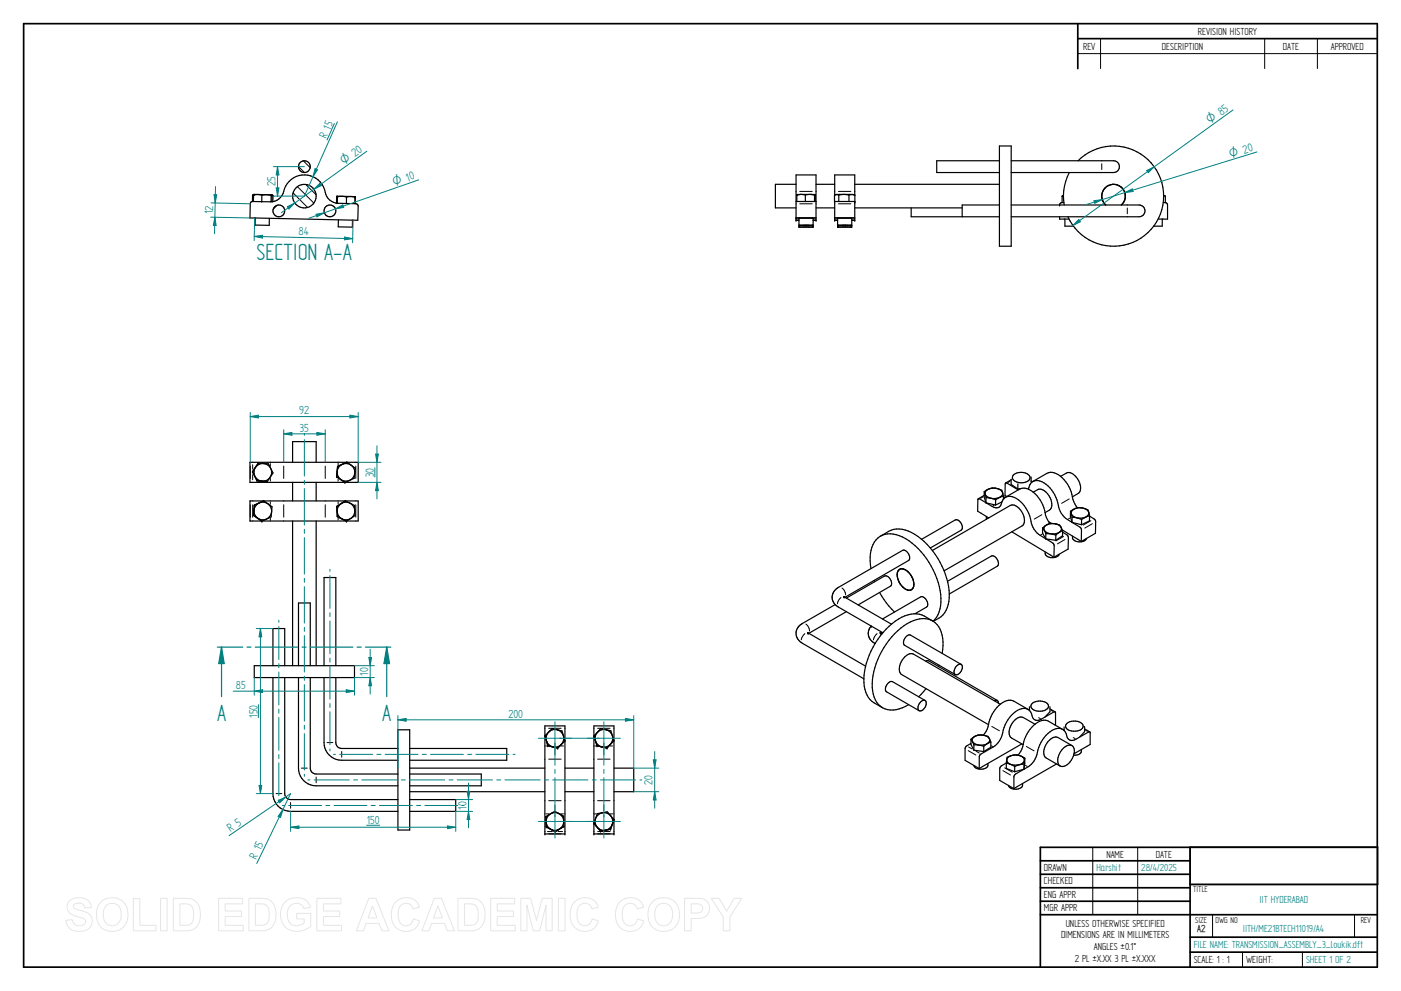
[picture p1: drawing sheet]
<svg xmlns="http://www.w3.org/2000/svg" width="594mm" height="420mm" viewBox="0 0 594 420" stroke-linecap="round" stroke-linejoin="round" font-family="sans-serif">
<g fill="none" stroke="#000" stroke-width=".72">
<path d="M10 10h574v400h-574zM457 10v19.1M457 16.4h127M504.6 359.2v50.8M584 359.2h-142.9v50.8M441.1 365h63.5M441.1 370.7h63.5M441.1 376.4h63.5M504.6 375h79.4M441.1 382.1h63.5M441.1 387.8h142.9M504.6 397.3h79.4"/>
<path d="M504.6 403.7h79.4"/>
</g>
<g fill="none" stroke="#000" stroke-width=".42">
<path d="M466.7 16.4v12.7M536.3 16.4v12.7M558.6 16.4v12.7M457 22.7h127M467.2 69.4v2.5M339.1 81.2h5.3M339.1 86.4h5.3M355.5 81.2h5.3M355.5 86.4h5.3M478 88.2v2.4M106.1 197.6v5.3M107.1 197v1.9"/>
<path d="M114.6 196.6v1.1M120.3 197.6v5.3M137.9 197.6v5.3M143.4 196.4v.8M150.9 197.6v5.3M106.1 214v5.3M107.1 201.3v2.1M107.1 214v5.3M114.6 202.8v1.1M114.6 212.9v.9M114.6 219.7v.8M120.3 214v5.3"/>
<path d="M137.9 214v5.3M143.4 203v1M143.4 212.9v.9M143.4 219.6v.8M150.9 214v5.3M416.8 210.7l-.9 .5M421.5 214.2l-.5 .3M428.3 204l-.9 .6M436.7 205.4l-.1 .1M441.8 218.2l-3.2 1.9M453.4 211.5l-3.2 1.9M453.7 219.7l-.7 .3"/>
<path d="M441.9 226.4l-.5 .4M451 227.5l-3.2 1.8M451.6 228.7l-3.2 1.9M462.6 220.8l-3.3 1.8M463.2 222l-3.2 1.9M356.6 253.4l-1 1.2-.5 1.4M357 249.3l1.1 1.3 .5 1.2M358.6 251.8h.1M341.3 268.7l-1 1.2-.5 1.4M341.7 264.6l1.2 1.3 .3 1.2M343.2 267.1h.1M371.9 268.7l-1 1.2-.5 1.4"/>
<path d="M373.8 268.1l-.2 .3M138.7 314.8h2.4M144.9 318.6v2.5M231.5 316.3h.9M232.7 308.8h5.2M237.9 316.3h1.1M252.3 316.3h.7M253.4 308.8h5.3M258.7 316.3h1.1M410.6 318.3l3.2 1.8M410.7 316.7l1.5 .8M413.8 318.5l1.4 .8"/>
<path d="M420.4 316.2l.5 .3M420.5 308l3.3 1.8M435.2 316.5l3.3 1.8M440.4 304.2l.7 .5M445.6 301.1l.8 .5M455.1 312.7l.8 .4M460.3 309.6l.8 .4M117 336.5h2.5M127.8 325.7h2.5M134.1 329.4v2.5M232.7 339.5h5.2M232.7 321.9h5.2"/>
<path d="M253.4 339.5h5.3M253.4 321.9h5.3M425.3 326.7l3.2 1.9M426 325.5l3.3 1.9M434.8 324.5l.7 .4M123.2 340.2v2.5M231.6 345.1h1.2M232.1 352.6h2.1M232.7 353.5h5.2M236.6 352.6h1.9M237.8 345.1h1.1M252.2 345.1h.7"/>
<path d="M253.4 353.5h5.3M253.4 352.6h5.3M258.8 345.1h1M463.4 359.2v28.6M482.4 359.2v28.6M514.2 387.9v9.4M574.4 387.9v9.4M526.9 403.7v6.3M552.3 403.7v6.3"/>
</g>
<g fill="none" stroke="#000" stroke-width=".51">
<path d="M337.6 78.1h-8.8v10h8.8M346 78.1h7.9M362.5 78.1h61.3M423.8 61.9h5v42.5h-5zM423.8 68.2h-26.6v5h26.6M428.8 68.2h43.4a2.5 2.5 0 0 1 2.5 2.5 2.5 2.5 0 0 1-2.5 2.5h-43.4M453.4 73.2a22.3 22.3 0 0 0-2.5 9.7M457.2 68.2a21.2 21.2 0 0 1 31.7 1.8 21.2 21.2 0 0 1-5.7 31.3 21.2 21.2 0 0 1-30.4-9.4M337.6 85.4h8.4M337.6 92.4h8.4M337.9 82.8v2.6M338 82.6l-.1 .2"/>
<path d="M338.8 93.3h-1.2v-19.1h8.4v19.1h-1.2M339.1 95.5h5.4M339.1 96.2h5.4M339.1 96.2l-.3 .1v-3.8h5.7h.3v3.8l-.3-.1M339.1 95.5h-.3M339.1 96.3h5.4M341.5 82.7l1.9-.3 2 .3M341.5 82.7v2.7M341.5 82.7l-1.8-.3-1.8 .4M344.5 95.5h.3M345.4 82.7v2.7M345.4 82.5h-7.4"/>
<path d="M345.4 82.5h.1M345.5 82.6l-.1 .1M345.6 82.6l.1 2.8M346 88.1h7.9M353.9 82.8v-8.6h8.6v19.1h-1.3M353.9 92.4h8.6M354.2 82.6l6.3-.2 2 .4-1.2-.3-1.3 .2M355.6 96.3h5.2M355.6 96.2l-.4 .1v-3.8h5.6h.4v3.8l-.4-.1M355.6 96.2h5.2M355.6 95.5h5.2M355.6 95.5h-.4"/>
<path d="M355.7 82.7l2.1-.3 2.2 .3M355.7 82.7l-.9-.2-.9 .3v2.7M355.7 82.7v2.7M360 82.7v2.7M360.8 95.5h.4M362.5 88.1h45.5M362.5 85.4h-8.6v7.9h1.3M386.4 88.1v3.8h37.4M423.8 86.9h-15.8v5M428.8 86.9h54.2a2.5 2.5 0 0 1 2.5 2.5 2.5 2.5 0 0 1-2.5 2.5h-54.2M449.3 91.9v1h4M450.3 85.9l-.7 .3-.3 .7"/>
<path d="M450.3 85.9h.8M450.4 83.2v2.7M450.6 83l-.2 .2M450.9 82.9l.4 4M450.9 82.9h-.2M451 83l-.6 .2M451.6 92.9v3h3.6M475.5 86.9a5 5 0 0 0 .3-7.2 5 5 0 0 0-7.2 0 5 5 0 0 0 .3 7.2M492.8 92.9v3h-3.6M493.3 85.9h.9M493.4 82.9l.8 .2zM494.1 85.9l.7 .3 .3 .7v6h-4"/>
<path d="M494.2 83.1v2.8M107.1 200l2.4-3.6 4.3 .2 2 3.9-2.4 3.6M107.1 200l1.9 3.9M124.1 196v-8.8h10v8.8M143.1 197.7l-.4 4.4M143.1 197.7l4-1.7h4.8v8.5h-5.5M143.1 197.7h.1M143.2 197.7l-.5 4.4M143.2 197.7l3.9-1.7 3.6 2.5-.5 4.3-3.9 1.8-3.6-2.5M146.9 196h-40.9v8.5h40.1M107.4 218.5l3.6 2.5M107.4 218.5h.1"/>
<path d="M107.5 218.5l3.5 2.5M107.8 214.2l-.4 4.3M107.8 214.2l4-1.9 3.6 2.5-.4 4.4-4 1.8M107.8 214.2l-.3 4.3M109 203.9l4.3 .2M109 203.9h.1M109 203.9l1.7 .1M110.7 204l2.7 .1M111.6 212.4h-5.6v8.5h4.9M124.1 204.5v7.9M134.1 204.5v7.9M142.8 214.7l.2 4.3"/>
<path d="M142.8 214.7l.3 4.3M143 219h.1M143 219l3.9 2M143.1 219l3.8 2M146.4 212.3l-3.6 2.4M146.5 212.3l-3.7 2.4M146.5 212.3h-34.7M146.5 212.3l3.8 2 .3 4.3-3.7 2.4M146.6 212.4h5.3v8.5h-4.8M414.9 211.5l3.1 1.6M414.9 211.5l-.3 5.2 4.7 2.9M417.4 208.4l-.1 2.3 .8 2.5"/>
<path d="M417.4 208.4l.7 2.6M417.4 210l-2.5 1.5M418.1 213.2l4 .9M418.1 211l1.4 .1M418.1 211v2.2M418.2 218.9l.1 1.2M418.4 207.8l-1 .6M418.4 207.8a1.81 1.81 0 0 0-.6 2 1.81 1.81 0 0 0 1.7 1.2M419.5 211.1l2.7 .8M422.2 211.9l-.1 2.2M423.4 207.3l-2.3-.3-2.7 .8M423.4 207.3a1.91 1.91 0 0 1 1.8 2 1.91 1.91 0 0 1-1.9 1.8l-2.3 .3-1.5-.4"/>
<path d="M423.5 207.3l1.3 .5 .7 2.5M423.5 207.3a5.2 5.2 0 0 0-5.1 .5M424.9 212.8l-2.8 1.3M425.5 210.3v1.4M425.5 210.3l-3.3 1.6M425.5 210.5l.7 .4M426.3 210.9l-1.4 1.7a2.55 2.55 0 0 1-1.4 2.5 2.55 2.55 0 0 1-2.8-.4l-2.5-1.5M426.3 210.9a5.7 5.7 0 0 1 6.5 1.8 17 17 0 0 1 4.8 10l1.5 2.5a11.2 11.2 0 0 0 4.3 3.2M426.4 210.8l6-3.5a7 7 0 0 1 7.9 3.7 19.2 19.2 0 0 1 3.4 8.3l1 1.9M426.5 204.8l5.3 2.9M426.5 204.8l-.3 5.3 .7 .4M428.8 203.2l-.1 2.2 2.9 1.9"/>
<path d="M428.8 203.4l-2.3 1.4M430 201.1a5 5 0 0 1 6.7 1 2.7 2.7 0 0 1-3.3 2.6 3.4 3.4 0 0 1-4.1-2.3zM431.6 205.1v2.2M432.8 207.2l-1.2 .1M437.3 202.3l-.1 2.1M437.3 203.9l.5 .4M437.9 204.2l-1 1-.8 2.2M437.9 204.2a5.7 5.7 0 0 1 6.4 1.8 17.7 17.7 0 0 1 4.9 10l2.1 3.2 3.2 2.2M438 204.1l6-3.4a6.1 6.1 0 0 1 7.2 2.7 17.4 17.4 0 0 1 4.1 9.2l1.6 2.7M438.1 208.7a3.7 3.7 0 0 1 6.1 .6 5.2 5.2 0 0 1 .8 7l-1.9 1M449.7 202l2.5-1.4a4.1 4.1 0 0 1 4.7 2.4 4.8 4.8 0 0 1 .3 6.2l-2.5 1.5M453.9 216.7l.7 2.6"/>
<path d="M453.9 216.7v2.2l.7 2.6M453.9 216.7a5.9 5.9 0 0 1 7.4-.5l.7 2.5M454.6 219.3l4 1M454.6 219.3v2.2M454.9 216.2a5 5 0 0 1 6.7 .9 2.71 2.71 0 0 1-3.3 2.6 3.5 3.5 0 0 1-4.1-2.3zM462 218.8l2.4 1.7 .1 5.6-6 3.5M462 218.7v2.2l-3.4 1.6M462 218.7l-3.4 1.6M111.2 220.9h35.5M124.1 220.9v61.3M134.1 220.9v61.3M373.4 227.3a10.8 10.8 0 0 1 9.2-2.9 26.1 26.1 0 0 1 16 14 25 25 0 0 1 3.1 19.2l-.5 1.1a9.5 9.5 0 0 1-5.4 4.7"/>
<path d="M390.8 228.6l14.3-8.2a2.9 2.9 0 0 1 2.5 4.4l-13.1 7.5M395.3 233.4l33.1-19.1a4.2 4.2 0 0 1 4.7 2.5 4.9 4.9 0 0 1 .3 6.2l-33.1 19M429 225.5l17.9 10.8M442.1 223.8v2.2l1.3 2.5M442.1 223.8a5 5 0 0 1 7.9 0 2.7 2.7 0 0 1-3.3 2.6l-2.2-.3-1.6-1.1M442.1 223.8l.8 1.2M442.9 225l.6 1.3M443.2 234a2.67 2.67 0 0 0 3.8 2.4l1.6-.7 .6-.7M443.4 228.5l4.3 .6M443.5 226.3l4.2 .6M443.5 226.3l-.1 2.2M443.6 228.5l3.2 2.2 .1 5.6"/>
<path d="M444.7 221.2l.6 .8M444.7 221.2l1.3 .8a2.65 2.65 0 0 0-3.3 2.6l.2 .4M446.4 222l2.8 .5 1.4 2.5M447.7 226.9v2.2M450.5 224.7l8 4.9M450.6 225.6l2 1.3 .4 .7-.1 5.2-6 3.5M450.6 225l-.1 2.2-2.8 1.9M450.6 225l-2.9 1.9M454.6 221.5l4 1M454.7 221.5l3.7 2.5 .1 5.6M454.8 227.3a2.46 2.46 0 0 0 3.1 2.4l1.9-.4 .9-1M458.6 220.3v2.2"/>
<path d="M354.2 256.3l-13.9 8a4.6 4.6 0 0 0-2.7 4.2 4.6 4.6 0 0 0 2.7 4.3l26 15M357.9 253l20.1 11.6M358.3 253.2l26.9-15.5a2.88 2.88 0 0 0-2.5-4.4l-27.1 15.7a4.6 4.6 0 0 0-2.8 4.2 4.6 4.6 0 0 0 2.8 4.2l18.7 10.9M358.9 259.3l-15.9 9.2M358.9 253.6l16.2-9.4a2.88 2.88 0 0 1 2.5 4.3l-13.7 8M369.3 241.1a13.8 13.8 0 0 1 3-13 9.9 9.9 0 0 1 11.7 .3 33.1 33.1 0 0 1 15 26.9l-.4 2.8a9.6 9.6 0 0 1-2.9 5.3M370.7 246.1l.2 .5M373 251.2l2.9 4.5 3.4 3.8M381.1 241.7a3.2 3.2 0 0 1 4.6 1.4 5.8 5.8 0 0 1 1.2 6.6 3.2 3.2 0 0 1-4.6-1.4 5.8 5.8 0 0 1-1.2-6.6zM401.8 246.5l18.6-10.7a2.88 2.88 0 0 1 2.5 4.3l-20.4 11.7M342.5 268.2l24.6 14.2M369.4 265.5a4.5 4.5 0 0 0 1.7 7.3"/>
<path d="M373.1 268.2l.2 .2M373.4 268.4l.6 .3M374.2 268.2l-.6 .3M388 260.2l4.9-2.8a2.88 2.88 0 0 0-2.5-4.3l-16.2 9.3M395.5 263.3a10.9 10.9 0 0 0-9.2-2.9 25.8 25.8 0 0 0-16.1 13.9 25 25 0 0 0-3 19.2 10.8 10.8 0 0 0 7 6.6M399.5 277a13.8 13.8 0 0 0-3-13 10 10 0 0 0-11.8 .4 33 33 0 0 0-14.8 27 10.2 10.2 0 0 0 4.3 8.7M107.8 282.2h42.5v5.1h-42.5zM115.7 287.3v49.2a7.5 7.5 0 0 0 7.5 7.5h45.5M120.7 282.2v-15.7h-5v15.7M120.7 287.3v49.2a2.61 2.61 0 0 0 2.5 2.5h45.5M126.6 282.2v-26.5h5v26.5M126.6 287.3v38.4a7.5 7.5 0 0 0 7.5 7.5h34.6"/>
<path d="M131.6 287.3v38.4a2.46 2.46 0 0 0 2.5 2.5h34.6M137.4 287.3v27.5a7.5 7.5 0 0 0 7.5 7.5h23.8M142.4 282.2v-37.3h-5v37.3M142.4 287.3v27.5a2.46 2.46 0 0 0 2.5 2.5h23.8M385.3 298.7a11.1 11.1 0 0 1-11.1 1.4M392.3 297a2.9 2.9 0 0 1-2.5 4.3M392.3 297a2.92 2.92 0 0 0-2.5 4.3M392.3 297l-13.8-8a2.88 2.88 0 0 0-2.5 4.3l13.8 8M392.5 280.3l1.3-.1 29.1 16.8M392.7 291.9l-3.2 3.5M398.2 282l-.2 .6M407.6 281.7a2.88 2.88 0 0 1-2.5 4.3"/>
<path d="M407.6 281.7a2.88 2.88 0 0 0-2.5 4.3M407.6 281.7l-21.5-12.4a2.88 2.88 0 0 0-2.5 4.3l21.5 12.4M422.9 297l.5 1.2M422.9 297l-1.3 .1M424.2 298.6l-36.9-21.3a4.2 4.2 0 0 0-4.7 2.5 4.9 4.9 0 0 0-.3 6.2l36.9 21.3M436.5 299.6v1.6M437.8 298.1a5 5 0 0 1 6.7 .9 2.69 2.69 0 0 1-3.2 2.5 3.5 3.5 0 0 1-4.2-2.1zM445.2 299.6v2.2l-2.1 2.2M168.7 309.4h5v42.5h-5zM173.7 317.3h41.2v5h-41.2M231 307.8h8.6v45.8l-8.6-.1zM232.3 316.1l4.2 1.1"/>
<path d="M232.3 316.1l1.8 .5M232.8 310.2a3.8 3.8 0 0 0 1.3 6.4M232.8 310.2l-1.7 1.8 1.2 4.1M234.1 316.6l.8 .1M234.4 316.7l.5 .1M234.9 316.8l1.6 .4M236.5 309.5l1.8 .4 1.2 4.2M236.5 309.5a3.8 3.8 0 0 1 1.3 6.3M236.5 309.5a3.8 3.8 0 0 0-3.7 .7M236.5 309.5l-.3-.1a2.3 2.3 0 0 0-3.4 .8M237.8 315.8l-1.3 1.4M237.8 315.8a3.5 3.5 0 0 1-2.9 .9"/>
<path d="M239.5 314.1l-3 3.1M239.5 314.1l-1.7 1.7M251.8 307.8h8.5v45.8l-8.5-.1zM253.1 316.2l4.3 1M253.1 316.2l.6 .1M254.2 316.4l2.6 .6M260.3 314l-2.9 3.2M260.3 314l-1.3-4.2-2.6-.6a2.05 2.05 0 0 0-2.9 1.1l-1.6 1.8 1.2 4.1M411.7 313.4v2.2l1.3 2.5M411.7 313.4l1.3 2.4M411.7 315.2l-2 1.2-.4 .7-.1 5.3 6 3.4M413 315.8l4.1 .6"/>
<path d="M413 318.1l4.1 .5M413 315.8v2.3M415.5 311.6a2.69 2.69 0 0 0-3.2 2.6 4.8 4.8 0 0 0 7.3 0 2.69 2.69 0 0 0-3.3-2.6 5.7 5.7 0 0 0-4.6 1.8M416.1 311.6l2.8 .6 1.3 2.4M417.1 316.4v2.2M419.2 307.2l-.6 1.9-1.7 2.6M420.2 314.6l-3.1 1.8M420.2 314.6v2.2l-3.1 1.8M433.3 315.4l-18.1 10.4M433.9 315.7l-.6 1.9-1.6 2.6M435.9 300.7l-6-3.4a6.1 6.1 0 0 0-7.1 2.6l-2.1 2.9-1.5 4.4M436.5 300.9l-.2 .1"/>
<path d="M438.9 307l-5-2.8a5.1 5.1 0 0 0-5.6 4.2l-.4 2.4 .6 1.7 5.4 3.2M445.2 300.5l2.2 1.3M447.4 301.8l.2 5.4-.3 .1M447.4 301.8l-5.8 3.1a2.54 2.54 0 0 1-2.9 .3 2.54 2.54 0 0 1-1.3-2.6 3.7 3.7 0 0 0-6-1.4 16 16 0 0 0-6.7 11.2l-.9 1.7-1.9 2.1-6.4 4-.3 5.6M450.6 309.2l-6-3.4a5.6 5.6 0 0 0-6.3 1.8 14.9 14.9 0 0 0-4.4 8.1M451.2 308.2v1.5M451.2 309.4l-.2 .1M452.5 306.6a5 5 0 0 1 6.7 .8 2.64 2.64 0 0 1-3.2 2.6 3.4 3.4 0 0 1-4.2-2.1zM454.5 316.1a5.1 5.1 0 0 1-.7 6.9l-1.9 1.6-1.3 .4-1.1-.2M454.5 316.1l-5.9-3.4a4.2 4.2 0 0 0-4.7 2.5 4.8 4.8 0 0 0-.3 6.2l5.9 3.4M454.5 316.1a4.5 4.5 0 0 0-5.2 3.3 4.2 4.2 0 0 0 .2 5.4M458.5 317.8a2.47 2.47 0 0 1-3.2 2.4"/>
<path d="M459.9 309l2.2 1.3M459.9 308v2.2l-2 2.2M462.1 310.3l.2 5.3-6.9 4M462.1 310.3l-5.8 3.1a2.54 2.54 0 0 1-2.9 .3 2.54 2.54 0 0 1-1.3-2.6 3.7 3.7 0 0 0-6-1.4 16 16 0 0 0-6.7 11.2l-2.1 3.2-3.1 2M173.7 328.2h30.4v5h-30.4M173.7 339h19.5v5h-19.5M173.7 325.7h57.3M173.7 335.7h57.3M239.6 325.7h12.2M239.6 335.7h12.2M260.3 325.7h8.4v10h-8.4M418.9 323.7a2.45 2.45 0 0 1-3.2 2.4l-1.9-.5-.8-1.1"/>
<path d="M426.7 323.6l2.5 .7 1.1 .7M426.7 323.5l-2.1 1.2-.6 .9-.1 5.3 6 3.4M426.7 323.6v2.2l3.6 1.4M427.6 321a5.1 5.1 0 0 1 6.7 .8 2.64 2.64 0 0 1-3.3 2.6 3.4 3.4 0 0 1-4.1-2.1zM430.3 325v2.2M433.6 332.2a2.45 2.45 0 0 1-3.2 2.4l-1.9-.5-.9-1.1M434.2 326.1l-4.1 2.6-.2 5.6M434.2 326.1l-3.9 1.1M434.2 323.9v2.2M434.2 323.9l-3.9 1.1M434.5 321.4l-.3 4.7M434.5 321.4l-.3 2.5"/>
<path d="M434.5 321.4a6.2 6.2 0 0 0-7.4-.3l-.4 2.5M448 323.9l-18.1 10.4M232.1 350.8l3.3 1.8M237.1 345l-1-.5a1.19 1.19 0 0 0-2 .2l-2.6 1.5 .1 4.4 3.8 2M237.1 345l1.9 1 .1 4.4M239.1 350.4l-3.7 2.2M251.8 349.1l2.8 3.3M251.8 349.1l1.8 2.1M253.6 351.2l1 1.2M253.6 351.1a3.7 3.7 0 0 0 3.7 .8M255.7 344.6l-2.4 .4-1.5 4.1M255.7 344.6l.8-.2a1.05 1.05 0 0 1 1.7 .6l.4 .4"/>
<path d="M255.7 344.6a3.7 3.7 0 0 1 2.9 .9M255.7 344.6a3.7 3.7 0 0 0-3.2 2.5 3.7 3.7 0 0 0 1.1 4M257.3 351.9l-2.7 .5M258.6 345.4l1.7 2.1-1.4 4.1M258.6 345.5l.5 .6a3.8 3.8 0 0 1 .7 3M258.9 351.6l-4.3 .8M258.9 351.6l-1.6 .3M259.5 349.8a3.7 3.7 0 0 1-2.2 2.1M504.6 359.1h79.6v15.9h-79.6z"/>
<circle cx="111.4" cy="216.6" r="3.8"/>
<circle cx="111.4" cy="200.3" r="3.8"/>
<circle cx="146.7" cy="216.6" r="3.8"/>
<circle cx="146.7" cy="200.3" r="3.8"/>
<circle cx="256.1" cy="313" r="3.7"/>
<circle cx="235.3" cy="348.3" r="3.7"/>
</g>
<g fill="#000">
<circle cx="337.6" cy="92.4" r=".25"/>
<circle cx="337.6" cy="93.4" r=".25"/>
<circle cx="338" cy="82.6" r=".25"/>
<circle cx="338" cy="82.5" r=".25"/>
<circle cx="345.5" cy="82.5" r=".25"/>
<circle cx="345.6" cy="82.6" r=".25"/>
<circle cx="346" cy="93.4" r=".25"/>
<circle cx="353.9" cy="93.4" r=".25"/>
<circle cx="353.9" cy="92.4" r=".25"/>
<circle cx="362.5" cy="93.4" r=".25"/>
<circle cx="362.5" cy="85.5" r=".25"/>
<circle cx="449.3" cy="86.9" r=".25"/>
<circle cx="450.6" cy="83" r=".25"/>
<circle cx="450.7" cy="83" r=".25"/>
<circle cx="107.1" cy="200" r=".25"/>
<circle cx="109.5" cy="196.4" r=".25"/>
<circle cx="113.4" cy="204.1" r=".25"/>
<circle cx="142.7" cy="202.1" r=".25"/>
<circle cx="142.8" cy="214.7" r=".25"/>
<circle cx="146.3" cy="204.6" r=".25"/>
<circle cx="111" cy="221" r=".25"/>
<circle cx="146.9" cy="221" r=".25"/>
<circle cx="357.8" cy="252.9" r=".25"/>
<circle cx="357.9" cy="253" r=".25"/>
<circle cx="358" cy="253.1" r=".25"/>
<circle cx="342.5" cy="268.2" r=".25"/>
<circle cx="342.6" cy="268.4" r=".25"/>
<circle cx="342.8" cy="268.4" r=".25"/>
<circle cx="369.4" cy="265.5" r=".25"/>
<circle cx="369.4" cy="265.4" r=".25"/>
<circle cx="373.1" cy="268.2" r=".25"/>
<circle cx="373.3" cy="268.4" r=".25"/>
<circle cx="373.4" cy="268.4" r=".25"/>
<circle cx="231.1" cy="312" r=".25"/>
<circle cx="232.3" cy="316.1" r=".25"/>
<circle cx="236.5" cy="317.2" r=".25"/>
<circle cx="239.5" cy="314.1" r=".25"/>
<circle cx="251.9" cy="312.1" r=".25"/>
<circle cx="253.1" cy="316.2" r=".25"/>
<circle cx="257.4" cy="317.2" r=".25"/>
<circle cx="260.3" cy="314" r=".25"/>
<circle cx="231" cy="353.6" r=".25"/>
<circle cx="231.5" cy="346.2" r=".25"/>
<circle cx="231.6" cy="350.6" r=".25"/>
<circle cx="235.4" cy="352.6" r=".25"/>
<circle cx="239.1" cy="350.4" r=".25"/>
<circle cx="239.6" cy="353.6" r=".25"/>
<circle cx="251.8" cy="349.1" r=".25"/>
<circle cx="251.8" cy="353.6" r=".25"/>
<circle cx="254.6" cy="352.4" r=".25"/>
<circle cx="258.9" cy="351.6" r=".25"/>
<circle cx="260.3" cy="353.6" r=".25"/>
<circle cx="260.3" cy="347.5" r=".25"/>
</g>
<g fill="none" stroke="#008080" stroke-width=".42">
<path d="M129.1 183.8v.8M129.1 186.4v15.4M129.1 203.7v1.7M129.1 207.1v15.5M129.1 224.4v1.7M129.1 227.9v15.5M129.1 245.2v1.7M129.1 248.7v15.5M139.9 241.3v.9M139.9 244v14M139.9 259.8v1.7M118.2 263v.9"/>
<path d="M118.2 265.6v14M129.1 266v1.7M129.1 269.5v15.4M139.9 263.3v13.9M139.9 279v1.7M118.2 281.4v1.7M118.2 284.9v14M129.1 286.7v1.8M129.1 290.2v15.5M139.9 282.5v14M139.9 298.2v1.8M118.2 300.7v1.6"/>
<path d="M118.2 304.2v13.9M118.2 319.9v1.7M129.1 307.5v1.7M129.1 311v15.5M139.9 301.8v13.9M139.9 317.5v.8M141.4 319.8h.9M144.1 319.8h13.9M159.8 319.8h1.7M163.3 319.8h14M179.1 319.8h1.7M182.6 319.8h13.9"/>
<path d="M198.3 319.8h1.7M201.8 319.8h14M217.5 319.8h.9M228.3 313h34.8M235.3 306v18.4M256.1 306v18.4M118.2 323.4v14M118.2 339.1v.9M129.1 328.3v.8M130.5 330.7h.9M133.2 330.7h14.9M149.9 330.7h1.7"/>
<path d="M153.4 330.7h15M170.2 330.7h1.7M173.6 330.7h15M190.4 330.7h1.7M193.9 330.7h14.9M210.6 330.7h1.7M214.1 330.7h15M230.9 330.7h1.7M234.4 330.7h14.9M235.3 326.2v1.7M235.3 329.7v25.6M251.1 330.7h1.7"/>
<path d="M254.6 330.7h14.9M256.1 326.2v1.7M256.1 329.7v25.6M271.4 330.7h.8M119.8 341.5h.8M122.4 341.5h13.9M138.2 341.5h1.7M141.6 341.5h14M157.4 341.5h1.7M160.9 341.5h14M176.7 341.5h1.7M180.2 341.5h13.9"/>
<path d="M195.9 341.5h.9M228.3 348.3h34.8"/>
</g>
<path d="M102.9 274.4h-9v21M104.7 274.4h1.7M108.2 274.4h18.1M128.1 274.4h1.7M131.6 274.4h18M151.4 274.4h1.8M154.9 274.4h9.1" fill="none" stroke="#008080" stroke-width=".51"/>
<path d="M93.9 274.4l1.2 6.9h-2.4z" fill="#008080"/>
<path d="M93.9 274.4l1.2 6.9h-2.4zM164 274.4v21" fill="none" stroke="#008080" stroke-width=".51"/>
<path d="M164 274.4l1.2 6.9h-2.4z" fill="#008080"/>
<path d="M92.2 274.4h1.7M164 274.4h1.7M164 274.4l1.2 6.9h-2.4z" fill="none" stroke="#008080" stroke-width=".51"/>
<path d="M126.1 79.1l7 7M126.6 70.6l2.5 2.6M128.6 68.2l2.9 2.9M129.6 78.2l4.4 4.3M117.5 87l-1.6 1.7M124.3 81.8l6.1 6.2" fill="none" stroke="#000" stroke-width=".42"/>
<g fill="none" stroke="#000" stroke-width=".51">
<path d="M107.1 85.4l-.7 .3-.3 .7-.1 6 45.7 1 .2-6-.3-.7-.7-.3-3.9-.1M107.1 85.4l8.5 .1M107.5 82.7l.1-.2-.5 .2v2.7M107.5 82.7l-.1 2.7M107.5 82.7l1.8-.2 1.7 .3M108.2 92.5v2.9l6 .1v-2.9M111 82.8v2.7M111 82.8l2-.3 2 .3M115 82.8l-.1 2.8M115 82.8h.1M115.1 82.7l-.1 .1M115.2 82.6h-7.9"/>
<path d="M115.2 82.6l.6 .3M115.2 82.6l.1 3M115.3 82.7l.5 .2M115.6 85.5a6.2 6.2 0 0 0 5-5.5 9.1 9.1 0 0 1 9.8-5.8 9.1 9.1 0 0 1 7.8 8.3 5.7 5.7 0 0 0 5.2 3.7l3.6 .1M115.8 82.9l-.1 2.6M142.7 83.5v2.6M142.8 83.5v2.6M142.8 83.4l-.1 .1M142.9 83.4l-.1 .1M143 83.3l.1 .2M143.1 83.5l1.9-.3 1.9 .4M143.1 83.5l-.1 2.7"/>
<path d="M143.5 93.2l-.1 3 6 .1 .1-3M146.9 83.6v2.7M150.4 83.4l-7.7 .1M150.6 83.5v2.9v-2.7l-1.8-.4-1.9 .3"/>
<circle cx="129.1" cy="70.7" r="2.5"/>
<circle cx="118.2" cy="89.4" r="2.49"/>
<circle cx="129.1" cy="83.2" r="5"/>
<circle cx="139.9" cy="89.4" r="2.5"/>
</g>
<g fill="#000">
<circle cx="107.6" cy="82.5" r=".25"/>
<circle cx="107.7" cy="82.4" r=".25"/>
<circle cx="115.1" cy="82.6" r=".25"/>
<circle cx="115.2" cy="82.6" r=".25"/>
<circle cx="142.9" cy="83.3" r=".25"/>
<circle cx="142.9" cy="83.2" r=".25"/>
<circle cx="143" cy="83.2" r=".25"/>
<circle cx="150.4" cy="83.4" r=".25"/>
<circle cx="150.5" cy="83.4" r=".25"/>
</g>
<path d="M123.2 350.7l3.5-.5v1.1zM123.2 344v8.5M155.5 349.9h5.5M193.2 344v8.5" fill="none" stroke="#008080" stroke-width=".42"/>
<path d="M123.2 350.7l3.5-.5v1.1z" fill="#008080"/>
<path d="M189.7 350.2l3.5 .5-3.5 .6z" fill="none" stroke="#008080" stroke-width=".42"/>
<path d="M189.7 350.2l3.5 .5-3.5 .6z" fill="#008080"/>
<path d="M193.2 339h7.2M123.2 350.7h70M193.2 344h7.2M198.7 344l.5 3.5h-1.1z" fill="none" stroke="#008080" stroke-width=".42"/>
<path d="M198.7 344l.5 3.5h-1.1z" fill="#008080"/>
<path d="M198.1 335.5h1.1l-.5 3.5z" fill="none" stroke="#008080" stroke-width=".42"/>
<path d="M198.1 335.5h1.1l-.5 3.5z" fill="#008080"/>
<path d="M150.3 287.3h8.4M150.3 282.2h8.4M157 287.3l.6 3.4h-1.2zM198.7 332v19" fill="none" stroke="#008080" stroke-width=".42"/>
<path d="M157 287.3l.6 3.4h-1.2z" fill="#008080"/>
<path d="M156.4 278.8h1.2l-.6 3.4z" fill="none" stroke="#008080" stroke-width=".42"/>
<path d="M156.4 278.8h1.2l-.6 3.4z" fill="#008080"/>
<path d="M157 275.3v19M107.8 287.3v7.5M146.8 292.4l3.5 .6-3.5 .6zM150.3 287.3v7.5" fill="none" stroke="#008080" stroke-width=".42"/>
<path d="M146.8 292.4l3.5 .6-3.5 .6z" fill="#008080"/>
<path d="M107.8 293l3.5-.6v1.2z" fill="none" stroke="#008080" stroke-width=".42"/>
<path d="M107.8 293l3.5-.6v1.2z" fill="#008080"/>
<path d="M108.7 266.5h7M110.4 266.5l.6 3.5h-1.2zM98.9 293h51.4M109.6 298.7v5.5M108.7 336.5h7" fill="none" stroke="#008080" stroke-width=".42"/>
<path d="M110.4 266.5l.6 3.5h-1.2z" fill="#008080"/>
<path d="M109.8 333h1.2l-.6 3.5z" fill="none" stroke="#008080" stroke-width=".42"/>
<path d="M109.8 333h1.2l-.6 3.5z" fill="#008080"/>
<path d="M110.4 266.5v70M168.7 303.4v22.3M265.2 304.6l3.5 .6-3.5 .6zM268.7 303.4v22.3" fill="none" stroke="#008080" stroke-width=".42"/>
<path d="M265.2 304.6l3.5 .6-3.5 .6z" fill="#008080"/>
<path d="M168.7 305.2l3.5-.6v1.2z" fill="none" stroke="#008080" stroke-width=".42"/>
<path d="M168.7 305.2l3.5-.6v1.2z" fill="#008080"/>
<path d="M151.9 196h9.7M159 198.3v3.9M151.9 204.5h9.7M159.8 204.5l.6 3.5h-1.1zM168.7 305.2h100" fill="none" stroke="#008080" stroke-width=".42"/>
<path d="M159.8 204.5l.6 3.5h-1.1z" fill="#008080"/>
<path d="M159.3 192.5h1.1l-.6 3.5z" fill="none" stroke="#008080" stroke-width=".42"/>
<path d="M159.3 192.5h1.1l-.6 3.5z" fill="#008080"/>
<path d="M106.1 176.6l3.5-.6v1.2zM106.1 174.9v21.1M151.9 174.9v21.1M159.8 189v22.5" fill="none" stroke="#008080" stroke-width=".42"/>
<path d="M106.1 176.6l3.5-.6v1.2z" fill="#008080"/>
<path d="M148.4 176l3.5 .6-3.5 .6z" fill="none" stroke="#008080" stroke-width=".42"/>
<path d="M148.4 176l3.5 .6-3.5 .6z" fill="#008080"/>
<path d="M106.1 176.6h45.8M120.3 183.9l3.5-.6v1.2zM120.3 182.2v13.8M137.9 182.2v13.8" fill="none" stroke="#008080" stroke-width=".42"/>
<path d="M120.3 183.9l3.5-.6v1.2z" fill="#008080"/>
<path d="M134.4 183.3l3.5 .6-3.5 .6z" fill="none" stroke="#008080" stroke-width=".42"/>
<path d="M134.4 183.3l3.5 .6-3.5 .6z" fill="#008080"/>
<path d="M155.5 64.1l-36.2 26.1M121.8 87.6l3.2-1.5-2.5 2.5zM120.3 183.9h17.6" fill="none" stroke="#008080" stroke-width=".42"/>
<path d="M121.8 87.6l3.2-1.5-2.5 2.5z" fill="#008080"/>
<path d="M133.1 80.2l2.5-2.5 .7 1z" fill="none" stroke="#008080" stroke-width=".42"/>
<path d="M135.6 77.7l.7 1-3.2 1.5z" fill="#008080"/>
<path d="M141.8 52.4l-3.1 7M143.1 51.6l-14 31.5M133.6 71.5l1.1 .5-2 2.9z" fill="none" stroke="#008080" stroke-width=".42"/>
<path d="M133.6 71.5l1.1 .5-2 2.9z" fill="#008080"/>
<path d="M177.6 76.2l-46.7 16.3M134 90.8l3.5-.6-3.1 1.7z" fill="none" stroke="#008080" stroke-width=".42"/>
<path d="M134 90.8l3.5-.6-3.1 1.7z" fill="#008080"/>
<path d="M142.2 88.6l3.2-1.7 .3 1.1z" fill="none" stroke="#008080" stroke-width=".42"/>
<path d="M142.2 88.6l3.2-1.7 .3 1.1z" fill="#008080"/>
<path d="M89.4 92.1l16.6 .3M89.5 86l16.6 .4M91.1 92.1l.5 3.5h-1.1z" fill="none" stroke="#008080" stroke-width=".42"/>
<path d="M91.1 92.1l.5 3.5h-1.1z" fill="#008080"/>
<path d="M90.8 82.5l1.1 .1-.6 3.5z" fill="none" stroke="#008080" stroke-width=".42"/>
<path d="M90.8 82.5l1.1 .1-.6 3.5z" fill="#008080"/>
<path d="M91.4 79.1l-.4 20M108 92.4l-.2 9.6M149.7 93.3l-.2 9.6M146.1 100.5l3.5 .7-3.6 .5z" fill="none" stroke="#008080" stroke-width=".42"/>
<path d="M146.1 100.5l3.5 .7-3.6 .5z" fill="#008080"/>
<path d="M107.8 100.2l3.5-.5v1.2z" fill="none" stroke="#008080" stroke-width=".42"/>
<path d="M107.8 100.2l3.5-.5v1.2z" fill="#008080"/>
<path d="M522.9 46.6l-68 49M457.4 93l.7 1-3.2 1.6zM107.8 100.2l41.8 1" fill="none" stroke="#008080" stroke-width=".42"/>
<path d="M457.4 93l.7 1-3.2 1.6z" fill="#008080"/>
<path d="M486.2 72.3l3.2-1.6-2.5 2.5z" fill="none" stroke="#008080" stroke-width=".42"/>
<path d="M486.2 72.3l3.2-1.6-2.5 2.5z" fill="#008080"/>
<path d="M533 64.4l-72.3 22.3M463.9 85.1l3.5-.5-3.2 1.6z" fill="none" stroke="#008080" stroke-width=".42"/>
<path d="M463.9 85.1l3.5-.5-3.2 1.6z" fill="#008080"/>
<path d="M477 81.7l3.1-1.6 .4 1.1z" fill="none" stroke="#008080" stroke-width=".42"/>
<path d="M477 81.7l3.1-1.6 .4 1.1z" fill="#008080"/>
<path d="M123.2 336.5l-14.3 29.6M120 343.2l-1.1 3.4-1-.5z" fill="none" stroke="#008080" stroke-width=".42"/>
<path d="M120 343.2l-1.1 3.4-1-.5z" fill="#008080"/>
<path d="M118 339.4l3.2-1.5-2.6 2.5zM123.2 336.5l-26.1 17.8" fill="none" stroke="#008080" stroke-width=".42"/>
<path d="M118 339.4l3.2-1.5-2.6 2.5z" fill="#008080"/>
<path d="M115.9 70.7h13.2M117.7 70.7l.6 3.5h-1.2zM115.9 83.1h13.2" fill="none" stroke="#008080" stroke-width=".42"/>
<path d="M117.7 70.7l.6 3.5h-1.2z" fill="#008080"/>
<path d="M117.1 79.7h1.2l-.6 3.4z" fill="none" stroke="#008080" stroke-width=".42"/>
<path d="M117.1 79.7h1.2l-.6 3.4z" fill="#008080"/>
<path d="M117.7 70.7v12.4M268.7 325.7h10.7M268.7 335.7h10.7M277 322.2h1.2l-.6 3.5z" fill="none" stroke="#008080" stroke-width=".42"/>
<path d="M277 322.2h1.2l-.6 3.5z" fill="#008080"/>
<path d="M277.6 335.7l.6 3.5h-1.2z" fill="none" stroke="#008080" stroke-width=".42"/>
<path d="M277.6 335.7l.6 3.5h-1.2z" fill="#008080"/>
<path d="M277.6 318.6v24" fill="none" stroke="#008080" stroke-width=".42"/>
<g fill="none" stroke="#e6e6e6" stroke-width=".42">
<path d="M29.6 381.8a6.5 6.5 0 0 1 8.5 .8l.6 2.2-2.8 .1a2.7 2.7 0 0 0-2.1-2 2.7 2.7 0 0 0-2.7 1.1 1.87 1.87 0 0 0 2.2 1.8l1.4 .4a4.4 4.4 0 0 1 4 6.2 6.4 6.4 0 0 1-9.1 1.3l-1.2-1.8-.5-1.7 2.7-.3a2.94 2.94 0 0 0 2.6 2.6 2.94 2.94 0 0 0 3.1-1.9 2.67 2.67 0 0 0-2.9-1.8 4.9 4.9 0 0 1-5-4.3l.4-1.6zM43.1 382.1a6.9 6.9 0 0 1 8.2-.5 6.9 6.9 0 0 1 2.8 7.7 6.7 6.7 0 0 1-8 5.5 6.7 6.7 0 0 1-5.1-8.3 6.4 6.4 0 0 1 2.1-4.4zM44.8 384.2a3.9 3.9 0 0 1 4.6-.8 3.9 3.9 0 0 1 2 4.3 3.8 3.8 0 0 1-1.9 4.3 3.8 3.8 0 0 1-4.6-.7 6.6 6.6 0 0 1-.1-7.1zM56.5 381h2.8v11.3h6.9v2.3h-9.7zM68.1 380.9h2.8v13.7h-2.8zM73.5 380.9h5a5.9 5.9 0 0 1 6.5 7 5.9 5.9 0 0 1-6.3 6.7h-5.2zM76.3 383.2h1.8a3.4 3.4 0 0 1 4 3.9v1.2a3.2 3.2 0 0 1-3.8 4h-2zM92.7 380.9h10.2v2.3h-7.4v3h6.9v2.4h-6.9v3.7h7.7v2.3h-10.5zM105.5 380.9h5.1a5.9 5.9 0 0 1 6.4 7 5.9 5.9 0 0 1-6.3 6.7h-5.2zM108.3 383.2h1.9a3.4 3.4 0 0 1 4 3.9v1.2a3.2 3.2 0 0 1-3.8 4h-2.1zM120.9 382.4a7.3 7.3 0 0 1 9.7 .1l1 2.2-2.7 .5a3.7 3.7 0 0 0-4.6-2 3.7 3.7 0 0 0-2.5 4.4 4.2 4.2 0 0 0 2.2 4.5 4.2 4.2 0 0 0 5-.8v-1.7h-3.2v-2.3h6v5.4a8.1 8.1 0 0 1-11.8-.8 8.3 8.3 0 0 1 .9-9.5zM134.4 380.9h10.2v2.3h-7.4v3h6.9v2.4h-6.9v3.7h7.6v2.3h-10.4z"/>
<path d="M156.4 380.9h3l5.5 13.7h-3l-1.2-3.1h-5.5l-1.1 3.1h-3zM157.9 384.1l1.9 5.1h-3.7zM167.7 382.5a6 6 0 0 1 10.2 2.1l-2.8 .7a3.2 3.2 0 0 0-3.9-2.2 3.2 3.2 0 0 0-2.4 3.8 4.6 4.6 0 0 0 2.5 5.5 3.2 3.2 0 0 0 4-2.8l2.6 .8a6.1 6.1 0 0 1-7.2 4.3 6.1 6.1 0 0 1-4.8-6.8 7.7 7.7 0 0 1 1.8-5.4zM184.1 380.9h3.1l5.5 13.7h-3l-1.2-3.1h-5.5l-1.1 3.1h-3zM185.7 384.1l1.9 5.1h-3.8zM194.2 380.9h5a5.9 5.9 0 0 1 6.5 7 5.9 5.9 0 0 1-6.3 6.7h-5.2zM197 383.2h1.8a3.4 3.4 0 0 1 4 3.9v1.2a3.2 3.2 0 0 1-3.8 4h-2zM208.1 380.9h10.2v2.3h-7.4v3h6.9v2.4h-6.9v3.7h7.6v2.3h-10.4zM220.8 380.9h4.2l2.5 9.3 2.4-9.3h4.2v13.7h-2.5l-.1-10.8-2.7 10.8h-2.7l-2.7-10.8v10.8h-2.6zM236.8 380.9h2.8v13.7h-2.8zM243.5 382.5a6 6 0 0 1 10.2 2.1l-2.8 .7a3.2 3.2 0 0 0-3.8-2.2 3.2 3.2 0 0 0-2.4 3.8 4.6 4.6 0 0 0 2.4 5.5 3.2 3.2 0 0 0 4-2.8l2.6 .8a6.1 6.1 0 0 1-7.2 4.3 6.1 6.1 0 0 1-4.7-6.8 7.7 7.7 0 0 1 1.7-5.4zM262.7 382.5a6 6 0 0 1 10.2 2.1l-2.7 .7a3.2 3.2 0 0 0-3.9-2.2 3.2 3.2 0 0 0-2.4 3.8 4.6 4.6 0 0 0 2.4 5.5 3.2 3.2 0 0 0 4-2.8l2.7 .8a6.1 6.1 0 0 1-7.2 4.3 6.1 6.1 0 0 1-4.8-6.8 7.7 7.7 0 0 1 1.7-5.4z"/>
<path d="M277 382.1a6.9 6.9 0 0 1 8.2-.5 6.9 6.9 0 0 1 2.8 7.7 6.7 6.7 0 0 1-8.1 5.5 6.7 6.7 0 0 1-5.1-8.3 6.4 6.4 0 0 1 2.2-4.4zM278.7 384.2a3.9 3.9 0 0 1 4.6-.8 3.9 3.9 0 0 1 1.9 4.3 3.8 3.8 0 0 1-1.8 4.3 3.8 3.8 0 0 1-4.7-.7 6.6 6.6 0 0 1 0-7.1zM290.3 380.9h5.2a4.4 4.4 0 0 1 5.4 4.3 4.4 4.4 0 0 1-5.4 4.2h-2.4v5.2h-2.8zM293.1 383.2h1.8a2.1 2.1 0 0 1 2.6 .6 2.1 2.1 0 0 1 0 2.6 3.4 3.4 0 0 1-2.9 .7h-1.5zM301.6 380.9h3.3l3.2 5.4 3.2-5.4h3.2l-5 7.9v5.8h-2.8v-5.8z"/>
</g>
<g font-size="11.3" fill="#008080">
<text x="108.7" y="110.3">SECTION A-A</text>
<text x="92" y="305.9">A</text>
<text x="162.1" y="305.9">A</text>
</g>
<g font-size="5.6" fill="#008080">
<text x="138.3" y="59.1" transform="rotate(-66 138.3 59.1)">R 15</text>
<text x="116.8" y="79" transform="rotate(-90 116.8 79)">25</text>
<text x="90.3" y="90.8" transform="rotate(-89 90.3 90.8)">12</text>
<text x="126.6" y="99.8" transform="rotate(1 126.6 99.8)">84</text>
<text x="126.8" y="175.7">92</text>
<text x="127.2" y="183">35</text>
<text x="158.5" y="202.2" transform="rotate(-90 158.5 202.2)">30</text>
<text x="156.1" y="286.5" transform="rotate(-90 156.1 286.5)">10</text>
<text x="100.1" y="292.1">85</text>
<text x="109.1" y="304.2" transform="rotate(-90 109.1 304.2)">150</text>
<text x="215.6" y="304.3">200</text>
<text x="276.7" y="332.8" transform="rotate(-90 276.7 332.8)">20</text>
<text x="197.8" y="343.2" transform="rotate(-90 197.8 343.2)">10</text>
<text x="97.7" y="352.9" transform="rotate(-34 97.7 352.9)">R 5</text>
<text x="155.5" y="349.4">150</text>
<text x="108.6" y="364.6" transform="rotate(-64 108.6 364.6)">R 15</text>
</g>
<g font-size="5.4" fill="#008080">
<text x="513" y="52.6" transform="rotate(-36 513 52.6)">O 85</text>
<text x="145.7" y="70.1" transform="rotate(-36 145.7 70.1)">O 20</text>
<text x="521.8" y="67" transform="rotate(-17 521.8 67)">O 20</text>
<text x="167.2" y="79" transform="rotate(-19 167.2 79)">O 10</text>
</g>
<g font-size="4.9">
<text x="507.9" y="14.7">REVISION HISTORY</text>
<text x="459.3" y="21">REV</text>
<text x="492.7" y="21">DESCRIPTION</text>
<text x="544" y="21">DATE</text>
<text x="564.3" y="21">APPROVED</text>
<text x="469.1" y="363.6">NAME</text>
<text x="490.1" y="363.6">DATE</text>
<text x="442.7" y="369.3">DRAWN</text>
<text x="442.7" y="375">CHECKED</text>
<text x="442.7" y="380.7">ENG APPR</text>
<text x="442.7" y="386.4">MGR APPR</text>
<text x="451.9" y="392.9">UNLESS OTHERWISE SPECIFIED</text>
<text x="449.9" y="397.9">DIMENSIONS ARE IN MILLIMETERS</text>
<text x="455.7" y="407.8">2 PL ±X.XX 3 PL ±X.XXX</text>
<text x="463.8" y="402.9">ANGLES ±0.1°</text>
<text x="506.2" y="408.3">SCALE: 1 : 1</text>
<text x="528.4" y="408.3">WEIGHT:</text>
</g>
<g font-size="4.9" fill="#008080">
<text x="464.9" y="369.3">Harshit</text>
<text x="483.9" y="369.3">28/4/2025</text>
<text x="534" y="382.9">IIT HYDERABAD</text>
<text x="527" y="395.4">IITH/ME21BTECH11019/A4</text>
<text x="506.2" y="402">FILE NAME: TRANSMISSION_ASSEMBLY_3_loukik.dft</text>
<text x="553.8" y="408.4">SHEET 1 OF 2</text>
</g>
<text font-size="4.8" x="507.7" y="395.3">A2</text>
<g font-size="4.1">
<text x="505.9" y="378.3">TITLE</text>
<text x="506.9" y="391.1">SIZE</text>
<text x="515.4" y="391.1">DWG NO</text>
<text x="577" y="391.1">REV</text>
</g>
</svg>
